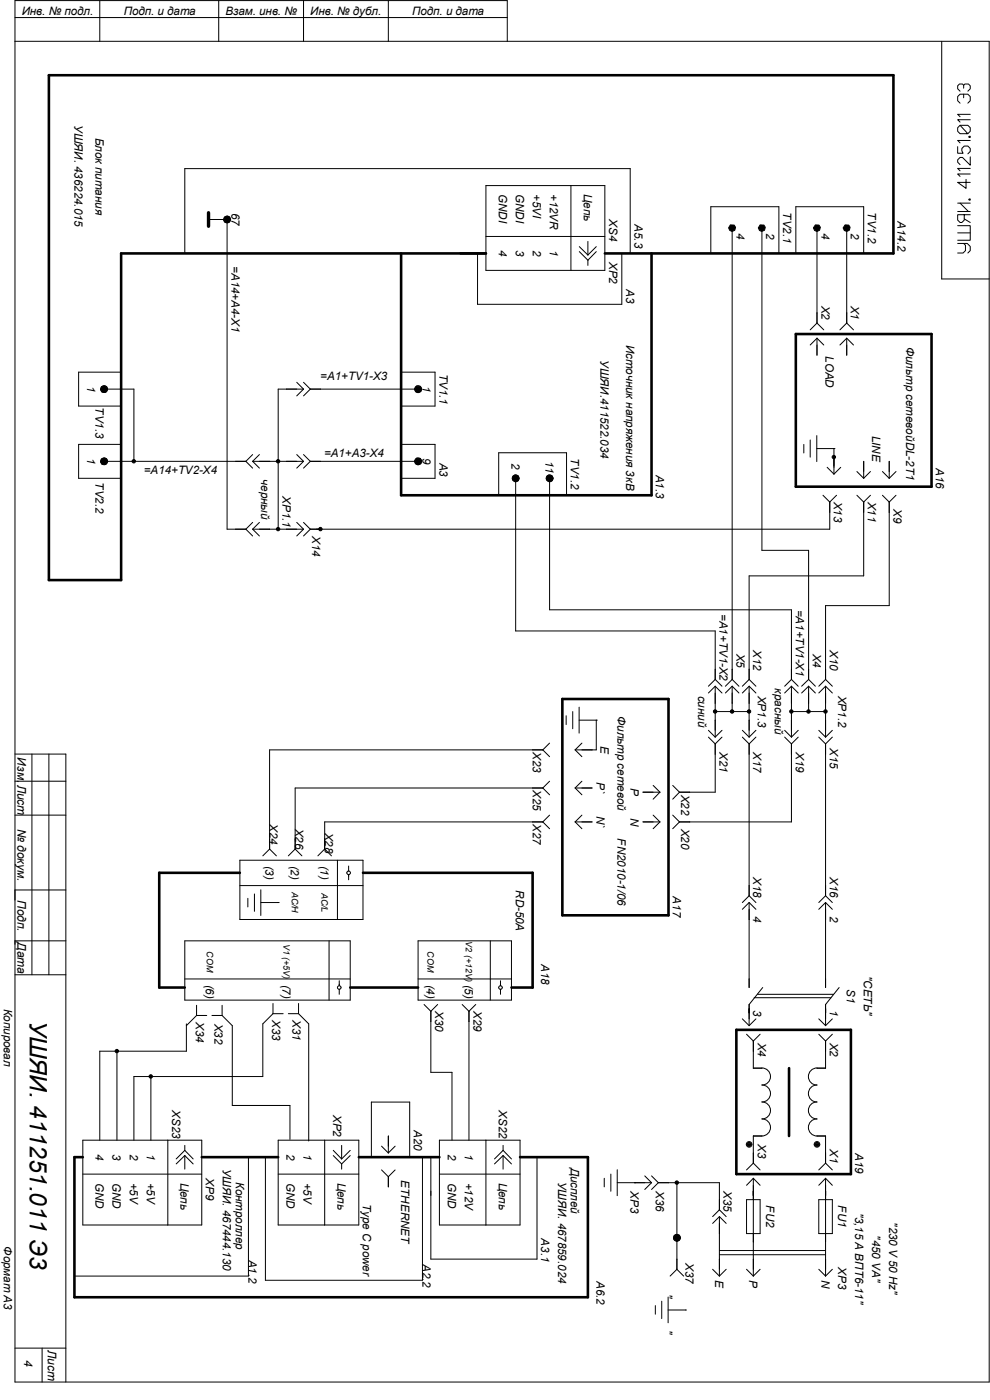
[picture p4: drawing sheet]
<svg xmlns="http://www.w3.org/2000/svg" width="210mm" height="297mm" viewBox="0 0 210 297" stroke-linecap="round" stroke-linejoin="round" font-family="sans-serif">
<g fill="none" stroke="#000" stroke-width=".21">
<path d="M3.2 8.8h206.6v284.4h-206.6v-293.1h104.4v8.7M3.2 3.7h104.4M21.2 .1v8.7M46.4 .1v8.7M64.4 .1v8.7M82.4 .1v8.7M199.8 8.8v50.4h10M204.4 18.7v-.6l-.2-.3h-.7l-.3 .4v.6l.5 .5M204.4 18.1l.3-.3h.7l.4 .4v.6l-.5 .5M204.4 20v.7M103.1 39.4h25.2v18h-25.2zM121.1 39.4v18"/>
<path d="M203.2 31.1v1.4h1.1l-.3-.5v-.5l.6-.5h.7l.5 .5v.6l-.5 .5M203.7 26.6h1.6l.5 .5v.8l-.5 .5h-1.6l-.5-.5v-.8zM203.7 21.9l-.5-.5v-.9l.5-.5h1.6l.5 .5v.9l-.5 .5M203.7 26.6l1.6 1.8M204.9 38.1v1.9l-1.7-1.3h2.6M205.6 28.9h.2v.3h-.2zM205.8 24.3h-2.6l.5 .5M205.8 25.4h-2.6l.5 .5M205.8 29.8h-2.6l.5 .5M205.8 33.3v1.8l-1.6-1.7h-.5l-.5 .5v.5l.5 .5M205.8 35.7h-2.6l.5 .5M205.8 36.9h-2.6l.5 .5"/>
<path d="M39.2 53.8v-18h94.5v18M44.2 46.6h4v65.7h4M101.3 53.8v10.8h30.6v-10.8M103.1 50.2h25.2M122.9 52.3l1.8 1.8M122.9 53.4l1.8 1.8M124.7 51.2v2.9M124.7 55.2v1.1M126.5 52.3l-1.8 1.8M126.5 53.4l-1.8 1.8M150.8 53.8v-9.9h14.4v9.9M155.3 48.3v95.8"/>
<path d="M161.6 48.3v68.5h9.9v27.3M168.8 53.8v-9.9h14.4v9.9M173.3 48.3v20.2M179.6 48.3v20.2M203.2 47.9h2.6v3.1h-2.6M203.2 51.6h2l.6 .7v.9l-.5 .5M203.2 43.1h2.6M203.2 44.9h2.6M203.2 49.4h2.6M203.7 43.1l1.7 1.8M204.4 51.6l.4 .4v1.2l-.5 .5h-1.1M204.6 45.6v1.1l-.6 .5h-.3l-.5-.5v-1.1h2.6"/>
<path d="M204.6 46.4l1.2 .8M205.6 42.2h.2v.3h-.2zM25.7 79h-9v7.1h9M85.1 79h7.2v7.1h-7.2M173.3 71.8v3.6M173.3 71.8l1.5 1.4M173.3 71.8l-1.4 1.4M173.3 68.5l-1.4 1.5M173.3 68.5l1.5 1.5M179.6 71.8v3.6M179.6 71.8l1.5 1.4M179.6 71.8l-1.4 1.4"/>
<path d="M179.6 68.5l-1.4 1.5M179.6 68.5l1.5 1.5M22.1 97.9h30.1M22.1 82.5h6.3v15.4M25.7 94.3h-9v7.2h9M52.2 97.9l1.4 1.4M53.6 97.9h10.8M53.6 96.4l-1.4 1.5M53.6 97.9l1.4 1.4M55 96.4l-1.4 1.5M62.9 81.1l1.5 1.4M62.9 96.4l1.5 1.5"/>
<path d="M64.4 82.5h-5.4v29.8M64.4 82.5l-1.5 1.5M64.4 97.9l-1.5 1.4M64.4 81.1l1.4 1.4M64.4 96.4l1.4 1.5M65.8 97.9h22.9M65.8 82.5h22.9M65.8 82.5l-1.4 1.5M65.8 97.9l-1.4 1.4M85.1 94.3h7.2v7.2h-7.2M170.5 94.3v1.8M171.9 93.3v3.7"/>
<path d="M173.3 95.2h3.6M173.3 92.4v5.5M175.5 99.1l1.4 1.5M176.9 95.2h.1M176.9 95.2v5.4M178.4 99.1l-1.5 1.5M183.2 97.9v3.6M188.6 97.9v3.6M52.2 112.3l1.4 1.4M53.6 112.3h10.8M53.6 110.8l-1.4 1.5M53.6 112.3l1.4 1.4"/>
<path d="M55 110.8l-1.4 1.5M62.9 110.8l1.5 1.5M64.4 112.3l-1.5 1.4M64.4 110.8l1.4 1.5M65.8 112.3l-1.4 1.4M105.8 105.1v-9h14.4v9M109.4 101.5v32.4h42.3v10.2M116.6 101.5v27.9h51.3v14.7M174.6 105.1l1.4 1.4M176 106.5v5.8h-110.2M177.5 105.1l-1.5 1.4M181.8 105.1l1.4 1.4"/>
<path d="M181.8 100l1.4 1.5M183.2 106.5v15.7h-24.3v21.9M184.7 105.1l-1.5 1.4M184.7 100l-1.5 1.5M187.2 105.1l1.4 1.4M187.2 100l1.4 1.5M188.6 106.5v22h-13.5v15.6M190.1 105.1l-1.5 1.4M190.1 100l-1.5 1.5M3.2 160h10.8v133.2M6.8 160v46.8M10.4 160v46.8"/>
<path d="M115.1 159.1h-57.9v21M115.1 159.1l1.5 1.4M116.6 157.6l-1.5 1.5M120.1 151.8v1.9M121.5 151v3.6M122 159.1l1.4 1.4M122.9 152.8h3.6M122.9 150v5.5M123.4 157.6l-1.4 1.5M126.5 152.8h.1M126.5 152.8v6.3h-4.5M150.3 154.9l1.4 1.5"/>
<path d="M150.3 156.4l1.4 1.4M151.7 145.6v10.8M151.7 157.8v10.3h-7.6M151.7 151h7.2M151.7 144.1l-1.4 1.5M151.7 144.1l1.5 1.5M151.7 145.6l1.5 1.4M151.7 145.6l-1.4 1.4M153.2 154.9l-1.5 1.5M153.2 156.4l-1.5 1.4M155.3 145.6v5.4M155.3 144.1l-1.4 1.5"/>
<path d="M155.3 144.1l1.5 1.5M155.3 145.6l1.5 1.4M155.3 145.6l-1.4 1.4M157.5 154.9l1.4 1.5M157.5 156.4l1.4 1.4M158.9 145.6v10.8M158.9 157.8v32.2M158.9 144.1l-1.4 1.5M158.9 144.1l1.5 1.5M158.9 145.6l1.5 1.4M158.9 145.6l-1.4 1.4M160.4 154.9l-1.5 1.5"/>
<path d="M160.4 156.4l-1.5 1.4M166.5 154.9l1.4 1.5M166.5 156.4l1.4 1.4M167.9 145.6v10.8M167.9 157.8v16.6h-23.8M167.9 151h7.2M167.9 144.1l-1.4 1.5M167.9 144.1l1.4 1.5M167.9 145.6l1.4 1.4M167.9 145.6l-1.4 1.4M169.3 154.9l-1.4 1.5M169.3 156.4l-1.4 1.4"/>
<path d="M171.5 145.6v5.4M171.5 144.1l-1.4 1.5M171.5 144.1l1.5 1.5M171.5 145.6l1.5 1.4M171.5 145.6l-1.4 1.4M173.7 154.9l1.4 1.5M173.7 156.4l1.4 1.4M175.1 145.6v10.8M175.1 157.8v32.2M175.1 144.1l-1.4 1.5M175.1 144.1l1.5 1.5M175.1 145.6l1.5 1.4"/>
<path d="M175.1 145.6l-1.4 1.4M176.6 154.9l-1.5 1.5M176.6 156.4l-1.5 1.4M3.2 165.7h10.8M3.2 172.9h10.8M115.1 167.2h-52.5v12.9M115.1 167.2l1.5 1.4M115.1 174.4h-46.2v5.7M115.1 174.4l1.5 1.4M116.6 165.7l-1.5 1.5M116.6 172.9l-1.5 1.5M122 167.2h3.6"/>
<path d="M122 167.2l1.4 1.4M122 174.4h3.6M122 174.4l1.4 1.4M123.4 165.7l-1.4 1.5M123.4 172.9l-1.4 1.5M136.4 168.1h3.6M136.4 174.4h3.6M138.6 166.6l1.4 1.5M138.6 172.9l1.4 1.5M140 168.1l-1.4 1.4M140 174.4l-1.4 1.4M142.7 166.6l1.4 1.5"/>
<path d="M142.7 172.9l1.4 1.5M144.1 168.1l-1.4 1.4M144.1 174.4l-1.4 1.4M3.2 188.8h10.8M3.2 199.6h10.8M39.2 199.6h35.1v12.6h-35.1zM50.9 182.5h26.1v12.6h-26.1zM50.9 187.9h26.1M52.6 190.6v1.8M54 189.7v3.6M55.3 191.5h3.7M55.3 188.8v5.4"/>
<path d="M57.2 180.1l-1.4 1.5M57.2 180.1l1.4 1.5M59 191.5h.1M62.6 180.1l-1.4 1.5M62.6 180.1l1.5 1.5M68.9 180.1l-1.5 1.5M68.9 180.1l1.4 1.5M69.8 199.6v12.6M71.6 182.5v12.6M74 183.7v1.1M74 185.5v1.1M88.7 199.6h19.8v12.6h-19.8z"/>
<path d="M104 199.6v12.6M158.9 191.5v18M158.9 190l-1.4 1.5M158.9 190l1.5 1.5M158.9 191.5l1.5 1.4M158.9 191.5l-1.4 1.4M175.1 191.5v18M175.1 190l-1.4 1.5M175.1 190l1.5 1.5M175.1 191.5l1.5 1.4M175.1 191.5l-1.4 1.4M3.2 206.8h10.8"/>
<path d="M39.2 207.7h35.1M39.5 217.2v5.8h-18.3v18.9M41.7 215.4l-2.2 2.2M41.7 215.4h2.2M41.7 213.3v2.1M45 215.4h2.1M47.1 215.4l2.2 2.2v16.9h12.2v7.2M47.1 213.3v2.1M57.9 215.1l-2.1 2.1v11.2h-27.4v13.5M57.9 215.1h2.2M57.9 212.9v2.2M61.2 215.1h2.1"/>
<path d="M63.3 215.1l2.2 2.1v24.9M63.3 212.9v2.2M72 208.1v1M72 209.8v1.1M88.7 207.7h19.8M90 213.1l1.4 1.4M91.4 214.5v13h4.5v14.4M92.8 213.1l-1.4 1.4M98 213.1l1.5 1.4M99.5 214.5v27.4M100.9 213.1l-1.4 1.4M106.2 208.1v1"/>
<path d="M106.2 209.8v1.1M157.5 216.2l1.4 1.4M158.4 219.4l1.4 1.5M160 211.7h16.3M160.4 216.2l-1.5 1.4M160.7 210.9h16.1M161.2 219.4l-1.4 1.5M161.8 209.5l-2.9 3.6v4.5M173.7 219.4l1.4 1.5M173.7 216.2l1.4 1.4M176.6 219.4l-1.5 1.5M176.6 216.2l-1.5 1.4"/>
<path d="M178 209.5l-2.9 3.6v4.5M24.8 223v18.9M32 228.4v13.5M159.8 220.9v5.7h1.8M161.6 226.6a1.82 1.82 0 0 1 1.8 1.8 1.82 1.82 0 0 1-1.8 1.8M161.6 230.2a1.82 1.82 0 0 1 1.8 1.8 1.82 1.82 0 0 1-1.8 1.8M161.6 233.8a1.8 1.8 0 0 1 1.8 1.8 1.8 1.8 0 0 1-1.8 1.8 1.82 1.82 0 0 1 1.8 1.8 1.82 1.82 0 0 1-1.8 1.8h-1.8v5.8M173.3 226.6a1.82 1.82 0 0 0-1.8 1.8 1.82 1.82 0 0 0 1.8 1.8M173.3 230.2a1.82 1.82 0 0 0-1.8 1.8 1.82 1.82 0 0 0 1.8 1.8M173.3 233.8a1.8 1.8 0 0 0-1.8 1.8 1.8 1.8 0 0 0 1.8 1.8 1.82 1.82 0 0 0-1.8 1.8 1.82 1.82 0 0 0 1.8 1.8h1.8v5.8M175.1 220.9v5.7h-1.8M17.6 241.9h25.2v18h-25.2z"/>
<path d="M17.6 249.1h25.2M35.6 241.9v18M39.2 244.1l1.8 1.8M39.2 243v1.1M39.2 245.2v2.8M39.2 244.1l-1.8 1.8M39.2 245.2l1.8 1.7M39.2 245.2l-1.8 1.7M52.7 245.5v25.2h-36.9M56.3 245.5v26.1h33.3v-26.1M59 241.9h17.1v18h-17.1zM59 249.1h17.1"/>
<path d="M68.9 241.9v18M70.7 244.1l1.8 1.8M70.7 245.2l1.8 1.7M72.5 243v2.9M72.5 246.9v1.1M74.3 244.1l-1.8 1.8M74.3 245.2l-1.8 1.7M78.8 245.5v-11.7h8.1v11.7M80.9 243.2l1.5 1.4M80.9 248.2l1.5 1.4M82.4 241v3.6M82.4 249.6v2.2"/>
<path d="M83.8 243.2l-1.4 1.4M83.8 248.2l-1.4 1.4M91.4 245.5v21.6h22.5v-21.6M93.2 241.9h17.1v18h-17.1zM93.2 249.1h17.1M103.1 241.9v18M106.7 244.1l1.8 1.8M106.7 244.1l-1.8 1.8M106.7 243v1.1M106.7 245.2v2.8M106.7 245.2l1.8 1.7M106.7 245.2l-1.8 1.7"/>
<path d="M128.2 250v1.8M129.6 249.1v3.6M130.9 250.9h7.3M130.9 248.2v5.5M134.6 250.9h.1M136.8 249.5l1.4 1.4M138.2 249.5l1.5 1.4M138.2 250.9l-1.4 1.4M139.7 250.9h12.9v5.8M139.7 250.9l-1.5 1.4M143.6 250.9v18.4M152.6 258.1v12.6"/>
<path d="M152.6 258.1l1.5 1.4M152.6 258.1l-1.4 1.4M152.6 256.7l-1.4 1.4M152.6 256.7l1.5 1.4M158.4 254.5h2.8v7.2h-2.8zM158.9 242.8h.1M159.8 250v20.7M159.8 246.8l-1.4 1.4M159.8 246.8l1.4 1.4M159.8 250l1.4 1.5M159.8 250l-1.4 1.5M173.3 242.8h.1"/>
<path d="M173.7 254.5h2.9v7.2h-2.9zM175.1 250v20.7M175.1 246.8l-1.4 1.4M175.1 246.8l1.5 1.4M175.1 250l1.5 1.5M175.1 250l-1.4 1.5M139 277v1.8M140.4 276.1v3.6M141.7 277.9h3.7M141.7 275.2v5.4M143.6 269.3l-1.4 1.4M143.6 269.3l1.4 1.4"/>
<path d="M145.4 277.9h.1M151.2 269.3l1.4 1.4M152.6 265.3h22.5M152.6 266.2h22.5M154.1 269.3l-1.5 1.4M158.4 269.3l1.4 1.4M161.2 269.3l-1.4 1.4M173.7 269.3l1.4 1.4M176.6 269.3l-1.5 1.4M3.2 286h10.8M8.9 286v7.2"/>
<circle cx="48.2" cy="46.6" r=".72"/>
<circle cx="22.1" cy="82.6" r=".72"/>
<circle cx="22.1" cy="97.9" r=".72"/>
<circle cx="88.7" cy="82.6" r=".72"/>
<circle cx="88.7" cy="97.9" r=".72"/>
<circle cx="109.4" cy="101.5" r=".72"/>
<circle cx="116.6" cy="101.5" r=".72"/>
<circle cx="74" cy="185.2" r=".38"/>
<circle cx="72" cy="209.5" r=".38"/>
<circle cx="106.2" cy="209.5" r=".38"/>
<circle cx="158.9" cy="242.8" r=".13"/>
<circle cx="158.9" cy="242.8" r=".59"/>
<circle cx="158.9" cy="242.8" r=".42"/>
<circle cx="158.9" cy="242.8" r=".3"/>
<circle cx="158.9" cy="242.9" r=".08"/>
<circle cx="173.3" cy="242.8" r=".59"/>
<circle cx="173.3" cy="242.8" r=".13"/>
<circle cx="173.3" cy="242.8" r=".3"/>
<circle cx="173.3" cy="242.8" r=".42"/>
<circle cx="173.3" cy="242.9" r=".08"/>
<circle cx="143.6" cy="262.6" r=".72"/>
</g>
<g fill="#000" stroke="#000" stroke-width=".21">
<path d="M47.6 46.1l.6-.3 .5 .2 .2 .6-.3 .6h-.8l-.3-.5z" fill-rule="evenodd"/>
<path d="M154.9 47.7l.8 .1 .3 .4-.1 .7-.6 .2-.5-.2-.2-.6z" fill-rule="evenodd"/>
<path d="M161.2 47.7l.9 .1 .2 .4-.1 .7-.6 .2-.5-.2-.2-.6z" fill-rule="evenodd"/>
<path d="M173 47.7l.7 .1 .3 .4-.1 .7-.6 .2-.5-.2-.2-.6z" fill-rule="evenodd"/>
<path d="M179.3 47.7l.7 .1 .3 .4-.1 .7-.6 .2-.5-.2-.2-.6z" fill-rule="evenodd"/>
<path d="M21.5 97.4l.6-.2 .5 .1 .2 .6-.4 .6h-.8l-.3-.5z" fill-rule="evenodd"/>
<path d="M21.5 82l.6-.2 .5 .2 .2 .6-.4 .6h-.8l-.3-.5z" fill-rule="evenodd"/>
<path d="M88.3 97.2h.9l.3 .5-.2 .7-.6 .2-.5-.2-.2-.6z" fill-rule="evenodd"/>
<path d="M88.3 81.9l.9 .1 .3 .4-.2 .7-.6 .2-.5-.2-.2-.6z" fill-rule="evenodd"/>
<path d="M108.8 101l.5-.2 .6 .1 .2 .6-.2 .5-.6 .2-.5-.4z" fill-rule="evenodd"/>
<path d="M116 101l.5-.2 .6 .1 .2 .6-.2 .5-.5 .2-.6-.4z" fill-rule="evenodd"/>
<path d="M143 262.2l.5-.3 .6 .1 .3 .6-.3 .5-.5 .3-.6-.4z" fill-rule="evenodd"/>
<circle cx="28.4" cy="97.9" r=".36"/>
<circle cx="59" cy="97.9" r=".36"/>
<circle cx="176.9" cy="97" r=".36"/>
<circle cx="59" cy="112.2" r=".36"/>
<circle cx="68" cy="112.2" r=".36"/>
<circle cx="151.7" cy="150.9" r=".36"/>
<circle cx="155.3" cy="150.9" r=".36"/>
<circle cx="158.9" cy="150.9" r=".36"/>
<circle cx="167.9" cy="150.9" r=".36"/>
<circle cx="171.5" cy="150.9" r=".36"/>
<circle cx="175.1" cy="150.9" r=".36"/>
<circle cx="24.8" cy="223" r=".36"/>
<circle cx="32" cy="228.4" r=".36"/>
<circle cx="143.6" cy="250.9" r=".36"/>
</g>
<path d="M44.2 45.1v2.9" fill="none" stroke="#000" stroke-width=".72"/>
<path d="M85.1 53.8v51.3h53.1v-51.3M103.1 53.8h-77.4v69.3h-15.3v-107.1h179.1v37.8h-61.2M168.8 70.9h28.8v32.4h-28.8zM119.3 148.3h22.5v45.9h-22.5zM50.9 185.2h-17.1v24.3h5.4M77 185.2h36v24.3h-4.5M74.3 209.5h14.4M156.2 218.5h24.3v30.6h-24.3zM167.4 226.6v14.4M17.6 245.5h-1.8v29.7h108.9v-29.7h-14.4M42.8 245.5h16.2M76.1 245.5h17.1" fill="none" stroke="#000" stroke-width=".55"/>
<text font-size="5.1" x="6.3" y="216.5" transform="rotate(90 6.3 216.5)">УШЯИ. 411251.011 Э3</text>
<g font-size="2.5">
<text x="4.6" y="3.1">Инв. № подл.</text>
<text x="26.3" y="3.1">Подп. и дата</text>
<text x="47.8" y="3.1">Взам. инв. №</text>
<text x="65.8" y="3.1">Инв. № дубл.</text>
<text x="87.4" y="3.1">Подп. и дата</text>
<text x="15.8" y="26.5" transform="rotate(90 15.8 26.5)">УШЯИ. 436224.015</text>
<text x="20.3" y="29.2" transform="rotate(90 20.3 29.2)">Блок питания</text>
<text x="105.8" y="41.1" transform="rotate(90 105.8 41.1)">GNDI</text>
<text x="109.4" y="41.1" transform="rotate(90 109.4 41.1)">GNDI</text>
<text x="113" y="41.1" transform="rotate(90 113 41.1)">+5VI</text>
<text x="116.6" y="41.1" transform="rotate(90 116.6 41.1)">+12VR</text>
<text x="123.8" y="41.1" transform="rotate(90 123.8 41.1)">Цепь</text>
<text x="49.1" y="45.2" transform="rotate(90 49.1 45.2)">67</text>
<text x="129.2" y="46.6" transform="rotate(90 129.2 46.6)">XS4</text>
<text x="134.6" y="47.6" transform="rotate(90 134.6 47.6)">A5.3</text>
<text x="166.1" y="45" transform="rotate(90 166.1 45)">TV2.1</text>
<text x="184.1" y="45" transform="rotate(90 184.1 45)">TV1.2</text>
<text x="190.4" y="46.9" transform="rotate(90 190.4 46.9)">A14.2</text>
<text x="105.8" y="53" transform="rotate(90 105.8 53)">4</text>
<text x="109.4" y="53" transform="rotate(90 109.4 53)">3</text>
<text x="113" y="53" transform="rotate(90 113 53)">2</text>
<text x="116.6" y="53" transform="rotate(90 116.6 53)">1</text>
<text x="156.2" y="49.4" transform="rotate(90 156.2 49.4)">4</text>
<text x="162.5" y="49.4" transform="rotate(90 162.5 49.4)">2</text>
<text x="174.2" y="49.4" transform="rotate(90 174.2 49.4)">4</text>
<text x="180.5" y="49.4" transform="rotate(90 180.5 49.4)">2</text>
<text x="49.1" y="56.5" transform="rotate(90 49.1 56.5)">=A14+A4-X1</text>
<text x="129.2" y="55.5" transform="rotate(90 129.2 55.5)">XP2</text>
<text x="132.8" y="61.3" transform="rotate(90 132.8 61.3)">A3</text>
<text x="174.2" y="64.9" transform="rotate(90 174.2 64.9)">X2</text>
<text x="180.5" y="64.9" transform="rotate(90 180.5 64.9)">X1</text>
<text x="127.4" y="76.4" transform="rotate(90 127.4 76.4)">УШЯИ.411522.034</text>
<text x="132.8" y="73.1" transform="rotate(90 132.8 73.1)">Источник напряжения 3кВ</text>
<text x="175.1" y="75.6" transform="rotate(90 175.1 75.6)">LOAD</text>
<text x="192.2" y="73.6" transform="rotate(90 192.2 73.6)">Фильтр сетевойDL-2T1</text>
<text x="18.5" y="81.9" transform="rotate(90 18.5 81.9)">1</text>
<text x="67.9" y="80.7">=A1+TV1-X3</text>
<text x="89.6" y="81.9" transform="rotate(90 89.6 81.9)">1</text>
<text x="93.2" y="79.2" transform="rotate(90 93.2 79.2)">TV1.1</text>
<text x="20.3" y="86.4" transform="rotate(90 20.3 86.4)">TV1.3</text>
<text x="185" y="92.4" transform="rotate(90 185 92.4)">LINE</text>
<text x="18.5" y="97.2" transform="rotate(90 18.5 97.2)">1</text>
<text x="30.5" y="100.5">=A14+TV2-X4</text>
<text x="55.4" y="101.6" transform="rotate(90 55.4 101.6)">черный</text>
<text x="68.7" y="96.9">=A1+A3-X4</text>
<text x="89.6" y="97.2" transform="rotate(90 89.6 97.2)">9</text>
<text x="93.2" y="98.1" transform="rotate(90 93.2 98.1)">A3</text>
<text x="108.5" y="98.3" transform="rotate(90 108.5 98.3)">2</text>
<text x="115.7" y="97.8" transform="rotate(90 115.7 97.8)">11</text>
<text x="121.1" y="97.2" transform="rotate(90 121.1 97.2)">TV1.2</text>
<text x="139.1" y="100.7" transform="rotate(90 139.1 100.7)">A1.3</text>
<text x="198.5" y="99.2" transform="rotate(90 198.5 99.2)">A16</text>
<text x="20.3" y="102.4" transform="rotate(90 20.3 102.4)">TV2.2</text>
<text x="59.9" y="105.2" transform="rotate(90 59.9 105.2)">XP1.1</text>
<text x="176.9" y="106.4" transform="rotate(90 176.9 106.4)">X13</text>
<text x="184.1" y="106.4" transform="rotate(90 184.1 106.4)">X11</text>
<text x="66.2" y="113.7" transform="rotate(90 66.2 113.7)">X14</text>
<text x="189.5" y="108" transform="rotate(90 189.5 108)">X9</text>
<text x="152.6" y="130.2" transform="rotate(90 152.6 130.2)">=A1+TV1-X2</text>
<text x="168.8" y="129.3" transform="rotate(90 168.8 129.3)">=A1+TV1-X1</text>
<text x="159.8" y="138" transform="rotate(90 159.8 138)">X12</text>
<text x="176" y="138" transform="rotate(90 176 138)">X10</text>
<text x="156.2" y="138.6" transform="rotate(90 156.2 138.6)">X5</text>
<text x="172.4" y="138.6" transform="rotate(90 172.4 138.6)">X4</text>
<text x="148.1" y="147.6" transform="rotate(90 148.1 147.6)">синий</text>
<text x="160.7" y="147.6" transform="rotate(90 160.7 147.6)">XP1.3</text>
<text x="164.3" y="146" transform="rotate(90 164.3 146)">красный</text>
<text x="177.8" y="147.6" transform="rotate(90 177.8 147.6)">XP1.2</text>
<text x="131" y="151.9" transform="rotate(90 131 151.9)">Фильтр сетевой</text>
<text x="3.7" y="160.7" transform="rotate(90 3.7 160.7)">Изм.</text>
<text x="113" y="159.6" transform="rotate(90 113 159.6)">X23</text>
<text x="127.4" y="158.2" transform="rotate(90 127.4 158.2)">E</text>
<text x="152.6" y="159.6" transform="rotate(90 152.6 159.6)">X21</text>
<text x="159.8" y="159.6" transform="rotate(90 159.8 159.6)">X17</text>
<text x="168.8" y="159.6" transform="rotate(90 168.8 159.6)">X19</text>
<text x="176" y="158.7" transform="rotate(90 176 158.7)">X15</text>
<text x="3.7" y="166.5" transform="rotate(90 3.7 166.5)">Лист</text>
<text x="113" y="167.6" transform="rotate(90 113 167.6)">X25</text>
<text x="126.5" y="165.9" transform="rotate(90 126.5 165.9)">P`</text>
<text x="133.7" y="167.3" transform="rotate(90 133.7 167.3)">P</text>
<text x="126.5" y="173.1" transform="rotate(90 126.5 173.1)">N`</text>
<text x="133.7" y="173.5" transform="rotate(90 133.7 173.5)">N</text>
<text x="144.5" y="168.6" transform="rotate(90 144.5 168.6)">X22</text>
<text x="3.7" y="175.8" transform="rotate(90 3.7 175.8)">№ докум.</text>
<text x="57.2" y="174.9" transform="rotate(90 57.2 174.9)">X24</text>
<text x="62.6" y="175.8" transform="rotate(90 62.6 175.8)">X26</text>
<text x="68.9" y="176.7" transform="rotate(90 68.9 176.7)">X28</text>
<text x="113" y="174.9" transform="rotate(90 113 174.9)">X27</text>
<text x="131" y="177.9" transform="rotate(90 131 177.9)">FN2010-1/06</text>
<text x="144.5" y="175.8" transform="rotate(90 144.5 175.8)">X20</text>
<text x="56.3" y="183.6" transform="rotate(90 56.3 183.6)">(3)</text>
<text x="61.7" y="183.6" transform="rotate(90 61.7 183.6)">(2)</text>
<text x="68" y="183.6" transform="rotate(90 68 183.6)">(1)</text>
<text x="3.7" y="191" transform="rotate(90 3.7 191)">Подп.</text>
<text x="109.4" y="188.8" transform="rotate(90 109.4 188.8)">RD-50A</text>
<text x="142.7" y="190.2" transform="rotate(90 142.7 190.2)">A17</text>
<text x="159.8" y="186.1" transform="rotate(90 159.8 186.1)">X18</text>
<text x="176" y="186.1" transform="rotate(90 176 186.1)">X16</text>
<text x="159.8" y="194.4" transform="rotate(90 159.8 194.4)">4</text>
<text x="176" y="194.4" transform="rotate(90 176 194.4)">2</text>
<text x="3.7" y="199.9" transform="rotate(90 3.7 199.9)">Дата</text>
<text x="43.7" y="208.9" transform="rotate(90 43.7 208.9)">(6)</text>
<text x="59.9" y="208.9" transform="rotate(90 59.9 208.9)">(7)</text>
<text x="90.5" y="208.9" transform="rotate(90 90.5 208.9)">(4)</text>
<text x="98.6" y="208.9" transform="rotate(90 98.6 208.9)">(5)</text>
<text x="114.8" y="204.6" transform="rotate(90 114.8 204.6)">A18</text>
<text x="179.6" y="209.8" transform="rotate(90 179.6 209.8)">S1</text>
<text x="183.2" y="207.1" transform="rotate(90 183.2 207.1)">&quot;СЕТЬ&quot;</text>
<text x=".8" y="214" transform="rotate(90 .8 214)">Копировал</text>
<text x="92.3" y="214.5" transform="rotate(90 92.3 214.5)">X30</text>
<text x="100.4" y="214.5" transform="rotate(90 100.4 214.5)">X29</text>
<text x="159.8" y="214.2" transform="rotate(90 159.8 214.2)">3</text>
<text x="176" y="214.2" transform="rotate(90 176 214.2)">1</text>
<text x="41.5" y="216.8" transform="rotate(90 41.5 216.8)">X34</text>
<text x="45.5" y="217.2" transform="rotate(90 45.5 217.2)">X32</text>
<text x="57.7" y="216.4" transform="rotate(90 57.7 216.4)">X33</text>
<text x="62.1" y="216.4" transform="rotate(90 62.1 216.4)">X31</text>
<text x="160.7" y="221.2" transform="rotate(90 160.7 221.2)">X4</text>
<text x="176" y="221.2" transform="rotate(90 176 221.2)">X2</text>
<text x="36.5" y="235.6" transform="rotate(90 36.5 235.6)">XS23</text>
<text x="70.7" y="236.5" transform="rotate(90 70.7 236.5)">XP2</text>
<text x="87.8" y="239.7" transform="rotate(90 87.8 239.7)">A20</text>
<text x="105.8" y="235.6" transform="rotate(90 105.8 235.6)">XS22</text>
<text x="20.3" y="244.8" transform="rotate(90 20.3 244.8)">4</text>
<text x="23.9" y="244.8" transform="rotate(90 23.9 244.8)">3</text>
<text x="27.5" y="244.8" transform="rotate(90 27.5 244.8)">2</text>
<text x="31.1" y="244.8" transform="rotate(90 31.1 244.8)">1</text>
<text x="60.8" y="244.8" transform="rotate(90 60.8 244.8)">2</text>
<text x="64.4" y="244.8" transform="rotate(90 64.4 244.8)">1</text>
<text x="95" y="244.8" transform="rotate(90 95 244.8)">2</text>
<text x="98.6" y="244.8" transform="rotate(90 98.6 244.8)">1</text>
<text x="160.7" y="242.8" transform="rotate(90 160.7 242.8)">X3</text>
<text x="176" y="243.7" transform="rotate(90 176 243.7)">X1</text>
<text x="181.4" y="244.6" transform="rotate(90 181.4 244.6)">A19</text>
<text x="20.3" y="250.9" transform="rotate(90 20.3 250.9)">GND</text>
<text x="23.9" y="250.9" transform="rotate(90 23.9 250.9)">GND</text>
<text x="27.5" y="250.9" transform="rotate(90 27.5 250.9)">+5V</text>
<text x="31.1" y="250.9" transform="rotate(90 31.1 250.9)">+5V</text>
<text x="38.3" y="250.9" transform="rotate(90 38.3 250.9)">Цепь</text>
<text x="43.7" y="250" transform="rotate(90 43.7 250)">XP9</text>
<text x="47.3" y="248" transform="rotate(90 47.3 248)">УШЯИ. 467444.130</text>
<text x="50" y="250.7" transform="rotate(90 50 250.7)">Контроллер</text>
<text x="60.8" y="250.9" transform="rotate(90 60.8 250.9)">GND</text>
<text x="64.4" y="250.9" transform="rotate(90 64.4 250.9)">+5V</text>
<text x="71.6" y="250.9" transform="rotate(90 71.6 250.9)">Цепь</text>
<text x="85.1" y="250.4" transform="rotate(90 85.1 250.4)">ETHERNET</text>
<text x="95" y="250.9" transform="rotate(90 95 250.9)">GND</text>
<text x="98.6" y="250.9" transform="rotate(90 98.6 250.9)">+12V</text>
<text x="105.8" y="250.9" transform="rotate(90 105.8 250.9)">Цепь</text>
<text x="118.4" y="250.7" transform="rotate(90 118.4 250.7)">УШЯИ. 467859.024</text>
<text x="121.1" y="247.7" transform="rotate(90 121.1 247.7)">Дисплей</text>
<text x="77" y="255.4" transform="rotate(90 77 255.4)">Type C power</text>
<text x="133.7" y="252.7" transform="rotate(90 133.7 252.7)">XP3</text>
<text x="139.1" y="252.7" transform="rotate(90 139.1 252.7)">X36</text>
<text x="153.5" y="252.7" transform="rotate(90 153.5 252.7)">X35</text>
<text x="162.5" y="255.7" transform="rotate(90 162.5 255.7)">FU2</text>
<text x="177.8" y="255.7" transform="rotate(90 177.8 255.7)">FU1</text>
<text x="181.4" y="257.3" transform="rotate(90 181.4 257.3)">&quot;3,15 A ВПТ6-11&quot;</text>
<text x="114.8" y="262.7" transform="rotate(90 114.8 262.7)">A3.1</text>
<text x="185" y="262.1" transform="rotate(90 185 262.1)">&quot;450 VA&quot;</text>
<text x="188.6" y="259.3" transform="rotate(90 188.6 259.3)">&quot;230 V 50 Hz&quot;</text>
<text x=".8" y="264.4" transform="rotate(90 .8 264.4)">Формат А3</text>
<text x="52.7" y="267.2" transform="rotate(90 52.7 267.2)">A1.2</text>
<text x="89.6" y="268.1" transform="rotate(90 89.6 268.1)">A2.2</text>
<text x="145.4" y="268" transform="rotate(90 145.4 268)">X37</text>
<text x="177.8" y="268.9" transform="rotate(90 177.8 268.9)">XP3</text>
<text x="126.5" y="271.7" transform="rotate(90 126.5 271.7)">A6.2</text>
<text x="140.9" y="274.4" transform="rotate(90 140.9 274.4)">&quot;</text>
<text x="151.7" y="271.7" transform="rotate(90 151.7 271.7)">E</text>
<text x="158.9" y="271.7" transform="rotate(90 158.9 271.7)">P</text>
<text x="174.2" y="271.6" transform="rotate(90 174.2 271.6)">N</text>
<text x="10.2" y="286.4" transform="rotate(90 10.2 286.4)">Лист</text>
<text x="140.9" y="282.1" transform="rotate(90 140.9 282.1)">&quot;</text>
<text x="5.1" y="288.5" transform="rotate(90 5.1 288.5)">4</text>
</g>
<g font-size="1.9">
<text x="61.9" y="189.1" transform="rotate(90 61.9 189.1)">AC/H</text>
<text x="68.2" y="189.4" transform="rotate(90 68.2 189.4)">AC/L</text>
<text x="43.9" y="201.8" transform="rotate(90 43.9 201.8)">COM</text>
<text x="60.1" y="200.2" transform="rotate(90 60.1 200.2)">V1 (+5V)</text>
<text x="90.7" y="201.8" transform="rotate(90 90.7 201.8)">COM</text>
<text x="98.8" y="199.7" transform="rotate(90 98.8 199.7)">V2 (+12V)</text>
</g>
</svg>
